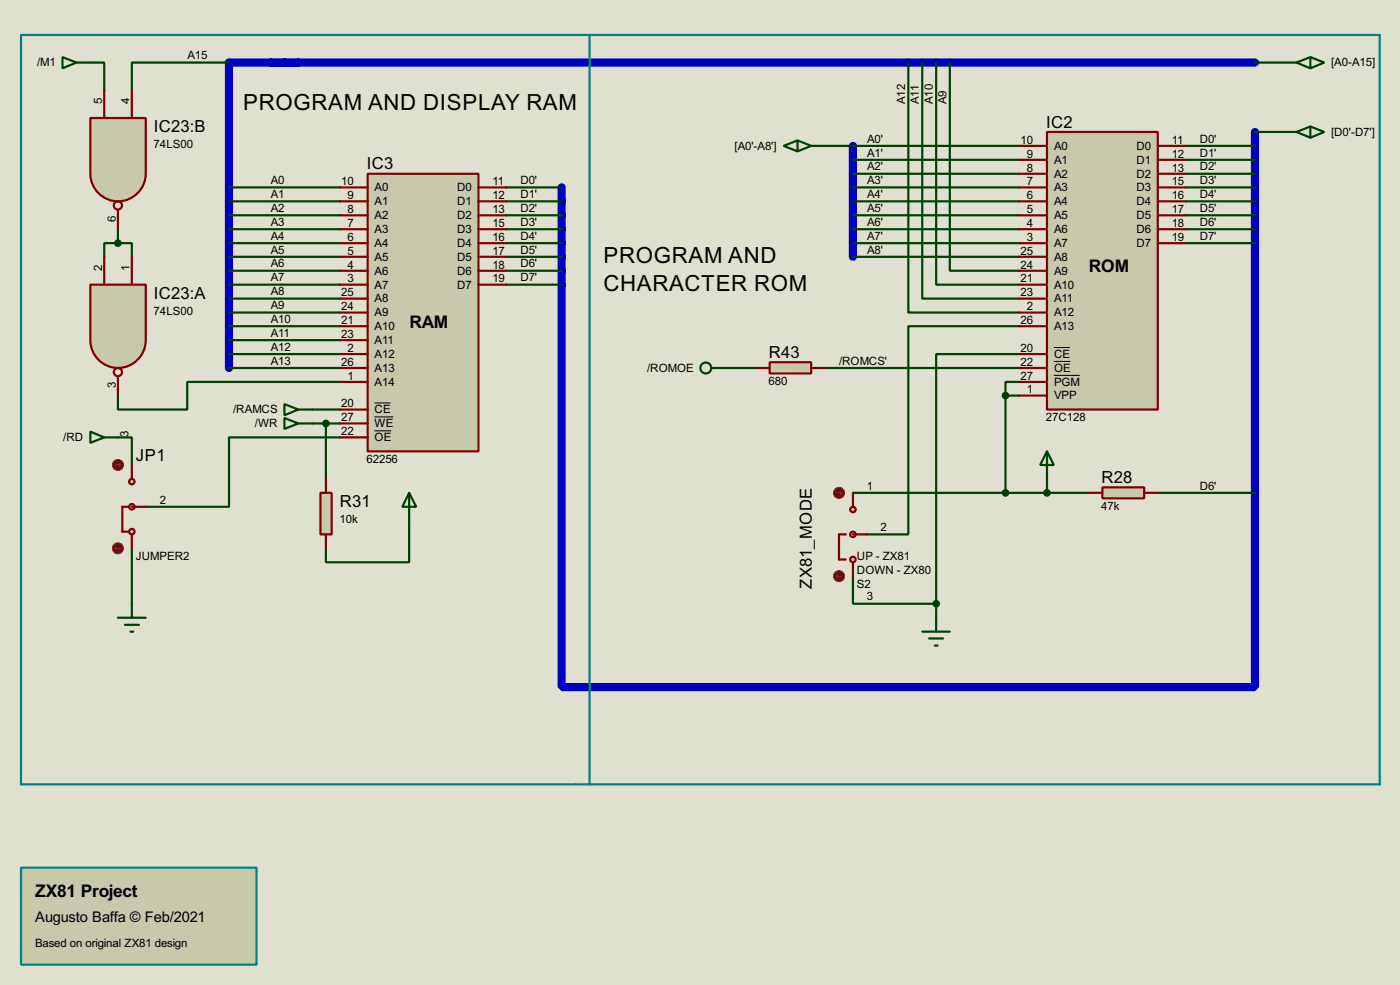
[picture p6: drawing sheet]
<svg xmlns="http://www.w3.org/2000/svg" width="256mm" height="180mm" viewBox="0 0 256 180" stroke-linecap="round" stroke-linejoin="round" font-family="sans-serif">
<path d="M0 0h256.5v180.3h-256.5z" fill="#e0e0d0"/>
<path d="M229.9 11.5h-187.9v55.9M156.3 26.7v20.3M229.9 24.2v101.6h-127v-91.5" fill="none" stroke="#0000c0" stroke-width="1.5"/>
<g fill="none" stroke="#004000" stroke-width=".4">
<path d="M16.6 11.5h2.5v5.1M42 11.5h-17.8v5.1M166.4 11.5v45.7h20.3M169 11.5v43.2h17.7M171.5 11.5v40.6h15.2M174 11.5v38.1h12.7M229.9 11.5h7.6M42 34.3h20.3M42 36.9h20.3M42 39.4h20.3M92.8 34.3h10.1M92.8 36.9h10.1"/>
<path d="M92.8 39.4h10.1M148.6 26.7h38.1M156.3 34.3h30.4M156.3 36.9h30.4M156.3 39.4h30.4M156.3 31.8h30.4M156.3 29.3h30.4M217.2 34.3h12.7M217.2 36.9h12.7M217.2 39.4h12.7M217.2 31.8h12.7M217.2 29.3h12.7"/>
<path d="M217.2 26.7h12.7M229.9 24.2h7.6M21.6 44.5h2.6v2.5M21.6 44.5h-2.5v2.5M21.6 42v2.5M42 42h20.3M42 44.5h20.3M42 47h20.3M42 49.6h20.3M42 52.1h20.3M42 54.7h20.3M42 57.2h20.3"/>
<path d="M42 59.7h20.3M92.8 42h10.1M92.8 44.5h10.1M92.8 47h10.1M92.8 49.6h10.1M92.8 52.1h10.1M156.3 42h30.4M156.3 44.5h30.4M156.3 47h30.4M186.7 59.7h-20.3v38.1h-7.6M217.2 42h12.7M217.2 44.5h12.7"/>
<path d="M42 67.4h20.3M42 62.3h20.3M42 64.8h20.3M57.2 75h5.1M57.2 77.5h5.1M59.7 77.5v10.2M62.3 69.9h-28v5.1h-12.7v-2.6M133.4 67.4h5.1M151.2 67.4h35.5M184.2 72.4h2.5M184.2 72.4v17.8M186.7 69.9h-2.5v2.5"/>
<path d="M186.7 64.8h-15.2v45.7M21.6 80.1h2.6v5M62.3 80.1h-20.3v12.7h-15.3M75 95.3v7.6h-15.3v-2.5M156.3 90.2h43.1M191.8 87.7v2.5M212.1 90.2h17.8M24.2 100.4v10.1M156.3 105.5v5h15.2M171.5 110.5v2.6"/>
</g>
<path d="M67.4 31.8h20.3v50.8h-20.3z" fill="#c8c8aa" stroke="#800000" stroke-width=".4"/>
<g fill="none" stroke="#800000" stroke-width=".4">
<path d="M62.3 34.3h5.1M62.3 36.9h5.1M62.3 39.4h5.1M87.7 34.3h5.1M87.7 36.9h5.1M87.7 39.4h5.1M62.3 42h5.1M62.3 44.5h5.1M62.3 47h5.1M62.3 49.6h5.1M62.3 52.1h5.1M62.3 54.7h5.1"/>
<path d="M62.3 57.2h5.1M62.3 59.7h5.1M87.7 42h5.1M87.7 44.5h5.1M87.7 47h5.1M87.7 49.6h5.1M87.7 52.1h5.1M62.3 62.3h5.1M62.3 64.8h5.1M62.3 75h5.1M62.3 77.5h5.1M62.3 67.4h5.1"/>
<path d="M62.3 69.9h5.1M23.7 92.8h-1.3v4.5h1.3M62.3 80.1h5.1"/>
</g>
<path d="M68.6 73.8h3M68.6 76.3h3.5M68.6 78.9h3.1" fill="none" stroke="#000" stroke-width=".18"/>
<g fill="#c8c8aa" stroke="#800000" stroke-width=".4">
<circle cx="24.1" cy="97.3" r=".5"/>
<circle cx="24.1" cy="88.2" r=".5"/>
<circle cx="24.1" cy="92.8" r=".5"/>
</g>
<path d="M24.2 85.1v2.6M24.2 97.8v2.6M24.2 92.8h2.5" fill="none" stroke="#800000" stroke-width=".4"/>
<circle cx="21.6" cy="100.4" r="1" fill="#400000" stroke="#f00" stroke-width=".2"/>
<path d="M21.1 100.4l.3 .2M21.1 100.4h1.1M21.4 100.1l-.3 .3" fill="none" stroke="#f00" stroke-width=".2"/>
<circle cx="21.6" cy="85.1" r="1" fill="#400000" stroke="#f00" stroke-width=".2"/>
<path d="M21.1 85.1h1.1M21.9 84.9l.3 .2M22.2 85.1l-.3 .3" fill="none" stroke="#f00" stroke-width=".2"/>
<path d="M52.1 74l2.6 1-2.6 1zM52.1 76.5l2.6 1-2.6 1zM54.7 75h2.5M54.7 77.5h2.5" fill="none" stroke="#004000" stroke-width=".4"/>
<path d="M58.7 90.2h2.1v7.6h-2.1z" fill="#c8c8aa" stroke="#800000" stroke-width=".4"/>
<path d="M59.7 87.7v2.5M59.7 97.8v2.6" fill="none" stroke="#800000" stroke-width=".4"/>
<circle cx="59.7" cy="77.5" r=".5" fill="#004000" stroke="#004000" stroke-width=".4"/>
<path d="M16.6 79l2.5 1.1-2.5 1zM19.1 80.1h2.5M75 90.2l1.3 2.6h-2.6zM75 90.2v5.1" fill="none" stroke="#004000" stroke-width=".4"/>
<path d="M16.6 52.1h10.1v10.2a5.1 5.1 0 0 1-5.1 5.1 5.1 5.1 0 0 1-5-5.1z" fill-rule="evenodd" fill="#c8c8aa" stroke="#800000" stroke-width=".4"/>
<g fill="none" stroke="#800000" stroke-width=".4">
<path d="M19.1 47v5.1M24.2 47v5.1M21.6 68.9v3.5"/>
<circle cx="21.6" cy="68.1" r=".75"/>
</g>
<path d="M16.6 21.6h10.1v10.2a5.1 5.1 0 0 1-5.1 5.1 5.1 5.1 0 0 1-5-5.1z" fill-rule="evenodd" fill="#c8c8aa" stroke="#800000" stroke-width=".4"/>
<g fill="none" stroke="#800000" stroke-width=".4">
<path d="M19.1 16.6v5M24.2 16.6v5M21.6 38.4v3.6"/>
<circle cx="21.6" cy="37.6" r=".75"/>
</g>
<circle cx="21.6" cy="44.5" r=".5" fill="#004000" stroke="#004000" stroke-width=".4"/>
<path d="M11.5 10.5l2.5 1-2.5 1zM14 11.5h2.6M21.6 113.1h5.1M22.9 114.4h2.6M23.9 115.6h.5M24.2 110.5v2.6" fill="none" stroke="#004000" stroke-width=".4"/>
<path d="M108 6.4h-104.1v137.2h104.1" fill="none" stroke="#008080" stroke-width=".4"/>
<path d="M191.8 24.2h20.3v50.8h-20.3z" fill="#c8c8aa" stroke="#800000" stroke-width=".4"/>
<g fill="none" stroke="#800000" stroke-width=".4">
<path d="M186.7 26.7h5.1M186.7 29.3h5.1M186.7 31.8h5.1M186.7 34.3h5.1M186.7 36.9h5.1M186.7 39.4h5.1M212.1 26.7h5.1M212.1 29.3h5.1M212.1 31.8h5.1M212.1 34.3h5.1M212.1 36.9h5.1M212.1 39.4h5.1"/>
<path d="M186.7 42h5.1M186.7 44.5h5.1M186.7 47h5.1M186.7 49.6h5.1M186.7 52.1h5.1M186.7 54.7h5.1M186.7 57.2h5.1M186.7 59.7h5.1M212.1 42h5.1M212.1 44.5h5.1M186.7 64.8h5.1M186.7 67.4h5.1"/>
<path d="M186.7 69.9h5.1M186.7 72.4h5.1"/>
</g>
<path d="M193.1 63.6h2.9M193.1 66.2h3M193.1 68.7h4.7" fill="none" stroke="#000" stroke-width=".18"/>
<path d="M191.8 82.6l1.3 2.5h-2.5zM191.8 82.6v5.1" fill="none" stroke="#004000" stroke-width=".4"/>
<circle cx="184.2" cy="72.4" r=".5" fill="#004000" stroke="#004000" stroke-width=".4"/>
<path d="M141 66.3h7.6v2.1h-7.6z" fill="#c8c8aa" stroke="#800000" stroke-width=".4"/>
<path d="M138.5 67.4h2.5M148.6 67.4h2.6M155 97.8h-1.3v4.6h1.3" fill="none" stroke="#800000" stroke-width=".4"/>
<g fill="#c8c8aa" stroke="#800000" stroke-width=".4">
<circle cx="156.2" cy="102.4" r=".5"/>
<circle cx="156.2" cy="93.3" r=".5"/>
<circle cx="156.2" cy="97.8" r=".5"/>
</g>
<path d="M156.3 90.2v2.6M156.3 97.8h2.5M156.3 102.9v2.6" fill="none" stroke="#800000" stroke-width=".4"/>
<circle cx="153.7" cy="105.5" r="1" fill="#400000" stroke="#f00" stroke-width=".2"/>
<path d="M153.2 105.5l.3 .2M153.2 105.5h1M153.5 105.2l-.3 .3" fill="none" stroke="#f00" stroke-width=".2"/>
<circle cx="153.7" cy="90.2" r="1" fill="#400000" stroke="#f00" stroke-width=".2"/>
<path d="M153.2 90.2h1M154 90l.2 .2M154.2 90.2l-.2 .3" fill="none" stroke="#f00" stroke-width=".2"/>
<path d="M169 115.6h5M170.2 116.9h2.6M171.3 118.2h.5M171.5 113.1v2.5" fill="none" stroke="#004000" stroke-width=".4"/>
<g fill="#004000" stroke="#004000" stroke-width=".4">
<circle cx="171.5" cy="110.5" r=".5"/>
<circle cx="184.2" cy="90.2" r=".5"/>
</g>
<path d="M202 89.2h7.6v2h-7.6z" fill="#c8c8aa" stroke="#800000" stroke-width=".4"/>
<path d="M199.4 90.2h2.6M209.6 90.2h2.5" fill="none" stroke="#800000" stroke-width=".4"/>
<circle cx="191.8" cy="90.2" r=".5" fill="#004000" stroke="#004000" stroke-width=".4"/>
<g fill="none" stroke="#004000" stroke-width=".4">
<path d="M240.1 10.5l2.5 1-2.5 1zM240.1 10.5l-2.6 1 2.6 1M143.6 26.7l2.5-1v2zM146.1 25.7l2.5 1-2.5 1M240.1 23.2l2.5 1-2.5 1zM240.1 23.2l-2.6 1 2.6 1M130.4 67.4h3"/>
<circle cx="129.3" cy="67.4" r="1"/>
</g>
<path d="M108 6.4h144.8v137.2h-144.8z" fill="none" stroke="#008080" stroke-width=".4"/>
<path d="M3.9 158.8h43.1v17.8h-43.1z" fill-rule="evenodd" fill="#c8c8aa" stroke="#008080" stroke-width=".4"/>
<g font-size="4.6">
<text x="44.6" y="20.2">PROGRAM AND DISPLAY RAM</text>
<text x="110.6" y="48.2">PROGRAM AND</text>
<text x="110.6" y="53.2">CHARACTER ROM</text>
</g>
<g font-size="3.6">
<text x="199.5" y="49.9">ROM</text>
<text x="75" y="60">RAM</text>
<text x="6.5" y="164.2">ZX81 Project</text>
</g>
<g font-size="3.4">
<text x="191.7" y="23.3">IC2</text>
<text x="28.2" y="24.2">IC23:B</text>
<text x="67.2" y="31">IC3</text>
<text x="28.2" y="54.7">IC23:A</text>
<text x="140.9" y="65.5">R43</text>
<text x="24.9" y="84.3">JP1</text>
<text x="201.8" y="88.4">R28</text>
<text x="62.3" y="92.8">R31</text>
<text x="148.8" y="107.7" transform="rotate(-90 148.8 107.7)">ZX81_MODE</text>
</g>
<text font-size="3" x="6.4" y="168.8">Augusto Baffa © Feb/2021</text>
<g font-size="2.4">
<text x="34.3" y="10.9">A15</text>
<text x="6.8" y="12.2">/M1</text>
<text x="243.9" y="12.2">[A0-A15]</text>
<text x="18.7" y="19.1" transform="rotate(-90 18.7 19.1)">5</text>
<text x="23.8" y="19.1" transform="rotate(-90 23.8 19.1)">4</text>
<text x="165.8" y="19.1" transform="rotate(-90 165.8 19.1)">A12</text>
<text x="168.4" y="19.1" transform="rotate(-90 168.4 19.1)">A11</text>
<text x="170.9" y="19.1" transform="rotate(-90 170.9 19.1)">A10</text>
<text x="173.4" y="19.1" transform="rotate(-90 173.4 19.1)">A9</text>
<text x="28.2" y="27.2">74LS00</text>
<text x="134.6" y="27.4">[A0'-A8']</text>
<text x="158.8" y="26.1">A0'</text>
<text x="158.8" y="28.6">A1'</text>
<text x="187" y="26.3">10</text>
<text x="188.1" y="28.9">9</text>
<text x="193.1" y="27.4">A0</text>
<text x="193.1" y="30">A1</text>
<text x="208.2" y="27.4">D0</text>
<text x="208.2" y="30">D1</text>
<text x="214.7" y="26.3">11</text>
<text x="214.7" y="28.9">12</text>
<text x="219.8" y="28.6">D1'</text>
<text x="219.8" y="26.1">D0'</text>
<text x="243.9" y="24.9">[D0'-D7']</text>
<text x="49.6" y="33.7">A0</text>
<text x="62.5" y="33.9">10</text>
<text x="68.6" y="35">A0</text>
<text x="83.7" y="35">D0</text>
<text x="90.2" y="33.9">11</text>
<text x="95.3" y="33.7">D0'</text>
<text x="158.8" y="31.2">A2'</text>
<text x="158.8" y="33.7">A3'</text>
<text x="188.1" y="31.4">8</text>
<text x="188.1" y="33.9">7</text>
<text x="193.1" y="32.5">A2</text>
<text x="193.1" y="35">A3</text>
<text x="208.2" y="32.5">D2</text>
<text x="208.2" y="35">D3</text>
<text x="214.7" y="31.4">13</text>
<text x="214.7" y="33.9">15</text>
<text x="219.8" y="33.7">D3'</text>
<text x="219.8" y="31.2">D2'</text>
<text x="21.2" y="40.6" transform="rotate(-90 21.2 40.6)">6</text>
<text x="49.6" y="36.3">A1</text>
<text x="49.6" y="38.8">A2</text>
<text x="49.6" y="41.3">A3</text>
<text x="63.7" y="36.5">9</text>
<text x="63.7" y="39">8</text>
<text x="63.7" y="41.6">7</text>
<text x="68.6" y="37.6">A1</text>
<text x="68.6" y="40.1">A2</text>
<text x="83.7" y="37.6">D1</text>
<text x="83.7" y="40.1">D2</text>
<text x="90.2" y="36.5">12</text>
<text x="90.2" y="39">13</text>
<text x="90.2" y="41.6">15</text>
<text x="95.3" y="41.3">D3'</text>
<text x="95.3" y="38.8">D2'</text>
<text x="95.3" y="36.3">D1'</text>
<text x="158.8" y="36.3">A4'</text>
<text x="158.8" y="38.8">A5'</text>
<text x="158.8" y="41.3">A6'</text>
<text x="188.1" y="36.5">6</text>
<text x="188.1" y="39">5</text>
<text x="188.1" y="41.6">4</text>
<text x="193.1" y="37.6">A4</text>
<text x="193.1" y="40.1">A5</text>
<text x="208.2" y="37.6">D4</text>
<text x="208.2" y="40.1">D5</text>
<text x="214.7" y="36.5">16</text>
<text x="214.7" y="39">17</text>
<text x="214.7" y="41.6">18</text>
<text x="219.8" y="41.3">D6'</text>
<text x="219.8" y="38.8">D5'</text>
<text x="219.8" y="36.3">D4'</text>
<text x="49.6" y="43.9">A4</text>
<text x="49.6" y="46.4">A5</text>
<text x="63.7" y="44.1">6</text>
<text x="63.7" y="46.6">5</text>
<text x="68.6" y="42.7">A3</text>
<text x="68.6" y="45.2">A4</text>
<text x="68.6" y="47.7">A5</text>
<text x="83.7" y="42.7">D3</text>
<text x="83.7" y="45.2">D4</text>
<text x="83.7" y="47.7">D5</text>
<text x="90.2" y="44.1">16</text>
<text x="90.2" y="46.6">17</text>
<text x="95.3" y="46.4">D5'</text>
<text x="95.3" y="43.9">D4'</text>
<text x="158.8" y="43.9">A7'</text>
<text x="158.8" y="46.4">A8'</text>
<text x="187" y="46.6">25</text>
<text x="188.1" y="44.1">3</text>
<text x="193.1" y="42.7">A6</text>
<text x="193.1" y="45.2">A7</text>
<text x="193.1" y="47.7">A8</text>
<text x="208.2" y="42.7">D6</text>
<text x="208.2" y="45.2">D7</text>
<text x="214.7" y="44.1">19</text>
<text x="219.8" y="43.9">D7'</text>
<text x="18.7" y="49.6" transform="rotate(-90 18.7 49.6)">2</text>
<text x="23.7" y="49.6" transform="rotate(-90 23.7 49.6)">1</text>
<text x="49.6" y="49">A6</text>
<text x="49.6" y="51.5">A7</text>
<text x="63.7" y="49.2">4</text>
<text x="63.7" y="51.7">3</text>
<text x="68.6" y="50.3">A6</text>
<text x="68.6" y="52.8">A7</text>
<text x="83.7" y="50.3">D6</text>
<text x="83.7" y="52.8">D7</text>
<text x="90.2" y="49.2">18</text>
<text x="90.2" y="51.7">19</text>
<text x="95.3" y="51.5">D7'</text>
<text x="95.3" y="49">D6'</text>
<text x="187" y="49.2">24</text>
<text x="187" y="51.7">21</text>
<text x="193.1" y="50.3">A9</text>
<text x="193.1" y="52.8">A10</text>
<text x="28.2" y="57.6">74LS00</text>
<text x="49.6" y="54">A8</text>
<text x="49.6" y="56.6">A9</text>
<text x="49.6" y="59.1">A10</text>
<text x="62.5" y="54.3">25</text>
<text x="62.5" y="56.8">24</text>
<text x="62.5" y="59.3">21</text>
<text x="68.6" y="55.4">A8</text>
<text x="68.6" y="57.9">A9</text>
<text x="187" y="54.3">23</text>
<text x="187" y="59.3">26</text>
<text x="188.1" y="56.8">2</text>
<text x="193.1" y="55.4">A11</text>
<text x="193.1" y="57.9">A12</text>
<text x="49.6" y="61.7">A11</text>
<text x="49.6" y="64.2">A12</text>
<text x="62.5" y="61.9">23</text>
<text x="63.7" y="64.4">2</text>
<text x="68.6" y="60.4">A10</text>
<text x="68.6" y="63">A11</text>
<text x="68.6" y="65.5">A12</text>
<text x="187" y="64.4">20</text>
<text x="193.1" y="60.4">A13</text>
<text x="193.1" y="65.5">CE</text>
<text x="21.2" y="71.1" transform="rotate(-90 21.2 71.1)">3</text>
<text x="49.6" y="66.7">A13</text>
<text x="62.5" y="67">26</text>
<text x="63.7" y="69.5">1</text>
<text x="68.6" y="68.1">A13</text>
<text x="68.6" y="70.6">A14</text>
<text x="118.6" y="68.1">/ROMOE</text>
<text x="140.8" y="70.5">680</text>
<text x="153.7" y="66.7">/ROMCS'</text>
<text x="187" y="67">22</text>
<text x="187" y="69.5">27</text>
<text x="188.1" y="72">1</text>
<text x="193.1" y="68.1">OE</text>
<text x="193.1" y="70.6">PGM</text>
<text x="42.7" y="75.7">/RAMCS</text>
<text x="62.5" y="74.6">20</text>
<text x="62.5" y="77.1">27</text>
<text x="68.6" y="75.7">CE</text>
<text x="191.6" y="77.1">27C128</text>
<text x="193.1" y="73.1">VPP</text>
<text x="11.6" y="80.8">/RD</text>
<text x="23.5" y="80.1" transform="rotate(-90 23.5 80.1)">3</text>
<text x="46.7" y="78.2">/WR</text>
<text x="62.5" y="79.7">22</text>
<text x="68.6" y="78.2">WE</text>
<text x="68.6" y="80.8">OE</text>
<text x="67.2" y="84.7">62256</text>
<text x="158.8" y="89.6">1</text>
<text x="219.8" y="89.6">D6'</text>
<text x="29.3" y="92.2">2</text>
<text x="62.2" y="95.7">10k</text>
<text x="201.8" y="93.3">47k</text>
<text x="161.3" y="97.2">2</text>
<text x="24.9" y="102.5">JUMPER2</text>
<text x="157" y="107.6">S2</text>
<text x="157" y="102.5">UP - ZX81</text>
<text x="157" y="105">DOWN - ZX80</text>
<text x="158.8" y="109.9">3</text>
<text x="6.4" y="173.4">Based on original ZX81 design</text>
</g>
</svg>
